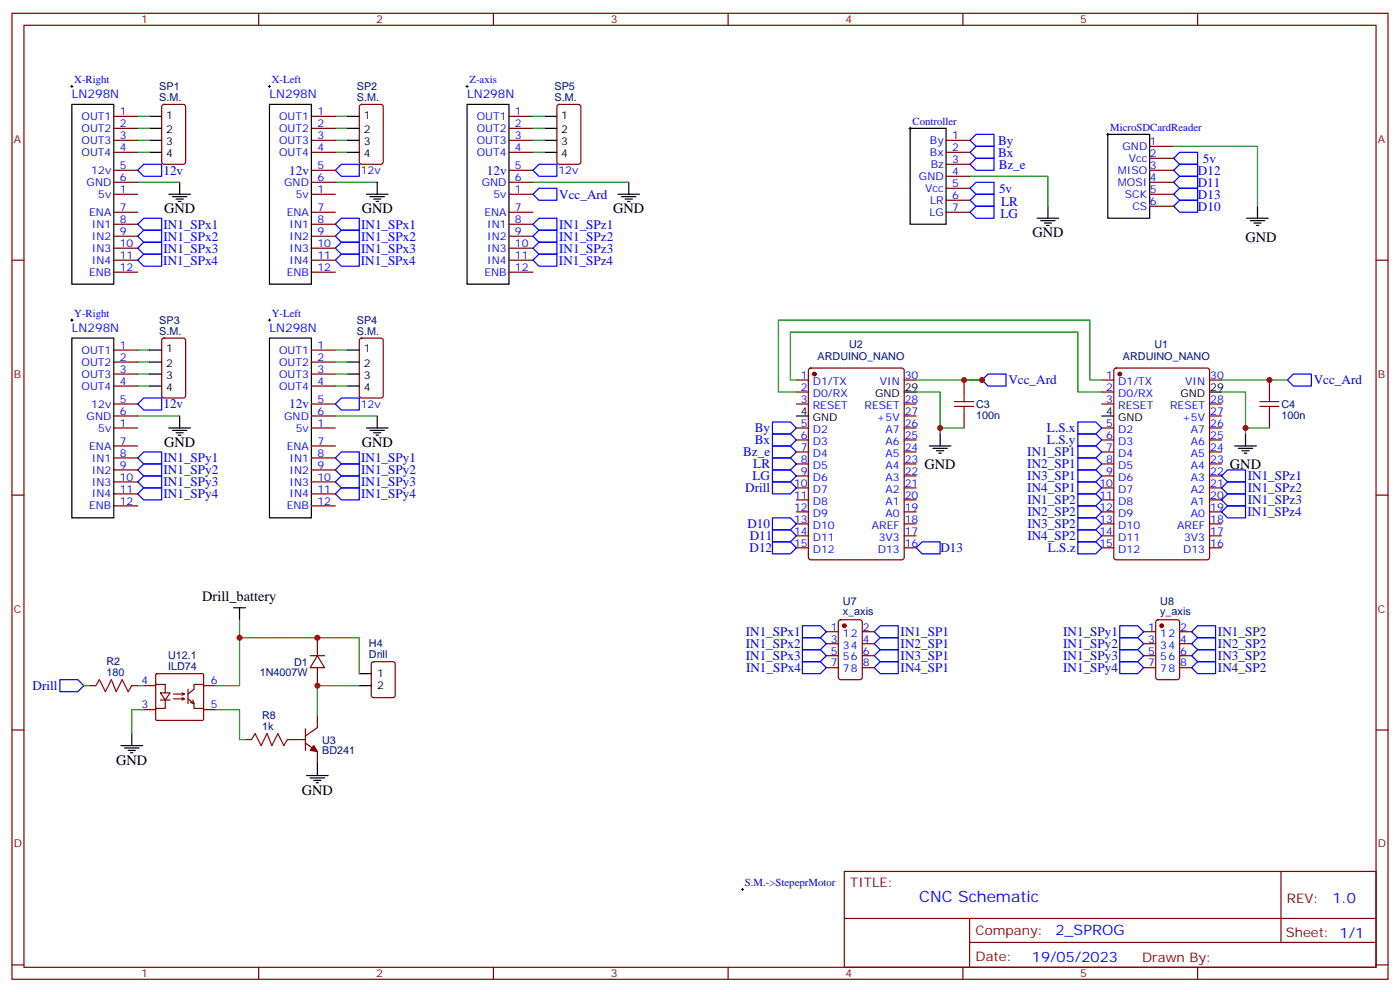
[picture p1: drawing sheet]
<svg xmlns="http://www.w3.org/2000/svg" width="412mm" height="292mm" viewBox="0 0 412 292" stroke-linecap="round" stroke-linejoin="round" font-family="sans-serif">
<g fill="none" stroke="#870000" stroke-width=".35">
<path d="M3.5 3.9h405.4v284.4h-405.4zM7.1 7.4h398.2v277.3h-398.2zM76.2 3.9v3.5M145.3 3.9v3.5M214.5 3.9v3.5M283.6 3.9v3.5M352.8 3.9v3.5M33.5 34.3h7.1M33.5 37.8h7.1M47.9 30.9l.4-.2h5.7l.6 .5 .1 16.5-.5 .6-5.9 .1-.6-.5-.1-16.5zM91.7 34.3h7.1M91.7 37.8h7.1"/>
<path d="M106.1 30.9l.4-.2h5.7l.6 .5 .1 16.5-.5 .6-5.9 .1-.6-.5-.1-16.5zM149.9 34.3h7.1M149.9 37.8h7.1M164.3 30.9l.4-.2h5.7l.6 .5 .1 16.5-.5 .6-5.9 .1-.6-.5-.1-16.5zM33.5 41.3h7.1M33.5 44.8h7.1M33.5 50.1h7.1M33.5 53.7h7.1M33.5 57.2h7.1M91.7 41.3h7.1M91.7 44.8h7.1M91.7 50.1h7.1"/>
<path d="M91.7 53.7h7.1M91.7 57.2h7.1M149.9 41.3h7.1M149.9 44.8h7.1M149.9 50.1h7.1M149.9 53.7h7.1M149.9 57.2h7.1M278.7 41.3h7.1M278.7 44.8h7.1M278.7 55.4h7.1M278.7 58.9h7.1M278.7 51.9h7.1"/>
<path d="M278.7 48.4h7.1M338.7 50.1h7M338.7 53.7h7M338.7 57.2h7M338.7 43.1h7M338.7 46.6h7M3.5 76.6h3.6M33.5 76.6h7.1M33.5 62.5h7.1M33.5 66h7.1M33.5 69.5h7.1M33.5 73.1h7.1"/>
<path d="M91.7 76.6h7.1M91.7 62.5h7.1M91.7 66h7.1M91.7 69.5h7.1M91.7 73.1h7.1M149.9 76.6h7.1M149.9 62.5h7.1M149.9 66h7.1M149.9 69.5h7.1M149.9 73.1h7.1M278.7 62.5h7.1M338.7 60.7h7"/>
<path d="M405.3 76.6h3.6M33.5 80.1h7.1M47.9 99.7l.4-.2h5.7l.6 .4 .1 16.6-.5 .6-5.9 .1-.6-.5-.1-16.5zM91.7 80.1h7.1M106.1 99.7l.4-.2h5.7l.6 .4 .1 16.6-.5 .6-5.9 .1-.6-.5-.1-16.5zM149.9 80.1h7.1M33.5 118.9h7.1M33.5 103h7.1M33.5 106.6h7.1M33.5 110.1h7.1M33.5 113.6h7.1M91.7 118.9h7.1"/>
<path d="M91.7 103h7.1M91.7 106.6h7.1M91.7 110.1h7.1M91.7 113.6h7.1M234.6 111.9h3.5M234.6 115.4h3.5M234.6 118.9h3.5M238.4 108.5l.4-.2h26.8l.7 .5v55.3l-.4 .6-27.1 .1-.6-.5-.1-55.3zM266.3 111.9h3.6M266.3 118.9h3.6M284 111.9v3.5M324.6 111.9h3.5"/>
<path d="M324.6 115.4h3.5M324.6 118.9h3.5M328.3 108.5l.5-.2h26.8l.7 .5v55.3l-.5 .6-27 .1-.7-.5v-55.3zM356.3 111.9h3.5M356.3 118.9h3.5M373.9 111.9v3.5M33.5 126h7.1M33.5 122.4h7.1M33.5 131.3h7.1M33.5 134.8h7.1M33.5 138.3h7.1M91.7 126h7.1"/>
<path d="M91.7 122.4h7.1M91.7 131.3h7.1M91.7 134.8h7.1M91.7 138.3h7.1M234.6 126h3.5M234.6 129.5h3.5M234.6 133h3.5M234.6 136.6h3.5M266.3 126h3.6M266.3 129.5h3.6M266.3 133h3.6M266.3 136.6h3.6"/>
<path d="M266.3 122.4h3.6M284 122.4v3.6M324.6 126h3.5M324.6 129.5h3.5M324.6 133h3.5M324.6 136.6h3.5M356.3 126h3.5M356.3 129.5h3.5M356.3 133h3.5M356.3 136.6h3.5M356.3 122.4h3.5M373.9 122.4v3.6"/>
<path d="M3.5 145.7h3.6M33.5 148.9h7.1M33.5 141.9h7.1M33.5 145.4h7.1M91.7 148.9h7.1M91.7 141.9h7.1M91.7 145.4h7.1M234.6 140.1h3.5M234.6 143.6h3.5M234.6 147.1h3.5M234.6 150.7h3.5M234.6 154.2h3.5"/>
<path d="M234.6 157.7h3.5M266.3 140.1h3.6M266.3 143.6h3.6M266.3 147.1h3.6M266.3 150.7h3.6M266.3 154.2h3.6M266.3 157.7h3.6M324.6 140.1h3.5M324.6 143.6h3.5M324.6 147.1h3.5M324.6 150.7h3.5M324.6 154.2h3.5"/>
<path d="M324.6 157.7h3.5M356.3 140.1h3.5M356.3 143.6h3.5M356.3 147.1h3.5M356.3 150.7h3.5M356.3 154.2h3.5M356.3 157.7h3.5M405.3 145.7h3.6M234.6 161.3h3.5M266.3 161.3h3.6M324.6 161.3h3.5M356.3 161.3h3.5"/>
<path d="M45.9 198.5l.3-.2h13.6l.2 .3-.1 13.3-.3 .2-13.6-.1-.1-.3zM91.4 193h4.2M93.5 193l2.1 3.5h-4.2zM93.5 187.7v5.3M93.5 196.5v5.3M109.6 195l.5-.2h5.6l.7 .4v9.4l-.4 .7-5.9 .1-.7-.5v-9.4zM243.4 185.9h3.5M243.4 196.5h3.5M243.4 189.5h3.5M243.4 193h3.5M247.2 182.6l.4-.2h5.7l.6 .5 .1 16.5-.5 .6-5.9 .1-.6-.5-.1-16.5zM254 185.9h3.5"/>
<path d="M254 196.5h3.5M254 189.5h3.5M254 193h3.5M336.9 185.9h3.5M336.9 196.5h3.5M336.9 189.5h3.5M336.9 193h3.5M340.7 182.6l.4-.2h5.7l.6 .5 .1 16.5-.5 .6-5.9 .1-.6-.5-.1-16.5zM347.5 185.9h3.5M347.5 196.5h3.5M347.5 189.5h3.5M347.5 193h3.5"/>
<path d="M3.5 214.9h3.6M26.5 201.8h1.7M38.8 201.8h1.8M42.3 201.8h3.6M42.3 208.9h3.6M45.9 201.5h2.8v2.4M47.3 203.9h2.8l-1.4 2.2zM47.3 206.1h2.8M48.7 206.1v2.4h-2.8M51.2 204.3h3.1M51.2 205.7h3.1M53.6 203.9l.7 .4-.7 .3"/>
<path d="M53.6 205.4l.7 .3-.7 .4M55.4 205.7l1.7 1.4v1.4h2.9M55.4 202.9v4.2M56.8 206.1l.3 1-1-.3M60 201.5h-2.9v1.4l-1.7 1.4M60 201.8h3.5M60 208.9h3.5M72.3 217.7h1.8M84.7 217.7h5.3M90 218.8l3.5 2.4v3.6M90 214.5v6.4M93.5 210.6v3.6l-3.5 2.4"/>
<path d="M405.3 214.9h3.6M248.7 256.5h156.6v28.2h-156.6zM377.3 256.5v20.9M248.7 270.4h156.5M285.6 277.4h119.6M285.6 270.4v14.1M3.5 284h3.6M76.2 284.7v3.6M145.3 284.7v3.6M214.5 284.7v3.6M283.6 284.7v3.6M352.8 284.7v3.6"/>
<path d="M405.3 284h3.6"/>
</g>
<g fill="none" stroke="#000" stroke-width=".35">
<path d="M21.2 30.7h12.3v52.9h-12.3zM44.1 34.3h3.5M44.1 37.8h3.5M79.4 30.7h12.3v52.9h-12.3zM102.3 34.3h3.5M102.3 37.8h3.5M137.6 30.7h12.3v52.9h-12.3zM160.5 34.3h3.5M160.5 37.8h3.5M268.1 37.8h10.6v28.2h-10.6zM326.3 39.5h12.4v24.7h-12.4zM44.1 41.3h3.5"/>
<path d="M44.1 44.8h3.5M49.7 57.2h6.4M50.8 57.9h4.2M51.9 58.6h2.1M52.6 59.3h.7M52.9 53.7v3.5M102.3 41.3h3.5M102.3 44.8h3.5M107.9 57.2h6.4M109 57.9h4.2M110.1 58.6h2.1M110.8 59.3h.7"/>
<path d="M111.1 53.7v3.5M160.5 41.3h3.5M160.5 44.8h3.5M182 57.2h6.4M183.1 57.9h4.2M184.1 58.6h2.2M184.9 59.3h.7M185.2 53.7v3.5M305.5 64.2h6.4M306.6 64.9h4.2M307.6 65.7h2.1M308.3 66.4h.7"/>
<path d="M308.7 60.7v3.5M367.2 64.2h6.4M368.3 64.9h4.2M369.4 65.7h2.1M370.1 66.4h.7M370.4 60.7v3.5M21.2 99.5h12.3v52.9h-12.3zM79.4 99.5h12.3v52.9h-12.3zM44.1 103h3.5M44.1 106.6h3.5M44.1 110.1h3.5M44.1 113.6h3.5"/>
<path d="M102.3 103h3.5M102.3 106.6h3.5M102.3 110.1h3.5M102.3 113.6h3.5M266.3 115.4h3.6M356.3 115.4h3.5M49.7 126h6.4M50.8 126.7h4.2M51.9 127.4h2.1M52.6 128.1h.7M52.9 122.4v3.6M107.9 126h6.4"/>
<path d="M109 126.7h4.2M110.1 127.4h2.1M110.8 128.1h.7M111.1 122.4v3.6M234.6 122.4h3.5M273.8 131.3h6.3M274.8 132h4.2M275.9 132.7h2.1M276.6 133.4h.7M276.9 127.7v3.6M324.6 122.4h3.5M363.7 131.3h6.4"/>
<path d="M364.8 132h4.2M365.8 132.7h2.1M366.5 133.4h.7M366.9 127.7v3.6M68.8 178.9h3.5M70.6 178.9v3.5M105.8 198.3h3.6M35.6 219.5h6.4M38.8 215.9v3.6M105.8 201.8h3.6M36.7 220.2h4.2M37.7 220.9h2.2"/>
<path d="M38.5 221.6h.7M90.3 228.3h6.4M91.4 229h4.2M92.4 229.7h2.1M93.1 230.4h.7M93.5 224.8v3.5"/>
</g>
<g fill="#870000" stroke="#870000" stroke-width=".35">
<path d="M92.4 219.5l1.1 1.7-2.1-.3z"/>
<circle cx="329.8" cy="110.1" r=".53"/>
<circle cx="239.9" cy="110.1" r=".53"/>
<circle cx="248.7" cy="184.2" r=".53"/>
<circle cx="342.2" cy="184.2" r=".53"/>
</g>
<g fill="none" stroke="#000" stroke-width=".29">
<path d="M20.8 25.4h.7M21.2 25.1v.7M79 25.4h.7M79.4 25.1v.7M137.2 25.4h.7M137.6 25.1v.7M267.8 37.8h.7M268.1 37.4v.7M326 39.5h.7M326.3 39.2v.7M20.8 94.2h.7M21.2 93.9v.7"/>
<path d="M79 94.2h.7M79.4 93.9v.7M218.4 261.8h.7M218.7 261.4v.7"/>
</g>
<g fill="none" stroke="#00f" stroke-width=".35">
<path d="M287.5 39.5h5.3v3.6h-5.3l-1.7-1.8zM42.3 48.4h5.3v3.5h-5.3l-1.7-1.8zM100.5 48.4h5.3v3.5h-5.3l-1.7-1.8zM158.7 55.4h5.3v3.5h-5.3l-1.7-1.7zM158.7 48.4h5.3v3.5h-5.3l-1.7-1.8zM287.5 43.1h5.3v3.5h-5.3l-1.7-1.8zM287.5 46.6h5.3v3.5h-5.3l-1.7-1.7zM287.5 57.2h5.3v3.5h-5.3l-1.7-1.8zM287.5 53.7h5.3v3.5h-5.3l-1.7-1.8zM345.7 50.1l1.8-1.7h5.3v3.5h-5.3zM345.7 57.2l1.8-1.8h5.3v3.5h-5.3zM347.5 58.9h5.3v3.6h-5.3l-1.8-1.8z"/>
<path d="M347.5 51.9h5.3v3.5h-5.3l-1.8-1.7zM347.5 44.8h5.3v3.6h-5.3l-1.8-1.8zM42.3 64.2h5.3v3.6h-5.3l-1.7-1.8zM42.3 67.8h5.3v3.5h-5.3l-1.7-1.8zM42.3 71.3h5.3v3.5h-5.3l-1.7-1.7zM42.3 74.8h5.3v3.6h-5.3l-1.7-1.8zM100.5 74.8h5.3v3.6h-5.3l-1.7-1.8zM100.5 71.3h5.3v3.5h-5.3l-1.7-1.7zM100.5 67.8h5.3v3.5h-5.3l-1.7-1.8zM100.5 64.2h5.3v3.6h-5.3l-1.7-1.8zM158.7 64.2h5.3v3.6h-5.3l-1.7-1.8zM158.7 67.8h5.3v3.5h-5.3l-1.7-1.8z"/>
<path d="M158.7 71.3h5.3v3.5h-5.3l-1.7-1.7zM158.7 74.8h5.3v3.6h-5.3l-1.7-1.8zM287.5 60.7h5.3v3.5h-5.3l-1.7-1.7zM42.3 117.2h5.3v3.5h-5.3l-1.7-1.8zM100.5 117.2h5.3v3.5h-5.3l-1.7-1.8zM289.3 111.9l1.7-1.8h5.3v3.5h-5.3zM379.2 111.9l1.8-1.8h5.3v3.5h-5.3zM42.3 136.6h5.3v3.5h-5.3l-1.7-1.8zM42.3 133h5.3v3.6h-5.3l-1.7-1.8zM100.5 133h5.3v3.6h-5.3l-1.7-1.8zM100.5 136.6h5.3v3.5h-5.3l-1.7-1.8zM227.5 131.3h5.3l1.8 1.7-1.8 1.8h-5.3z"/>
<path d="M227.5 127.7h5.3l1.8 1.8-1.8 1.8h-5.3zM227.5 124.2h5.3l1.8 1.8-1.8 1.7h-5.3zM227.5 138.3h5.3l1.8 1.8-1.8 1.8h-5.3zM227.5 134.8h5.3l1.8 1.8-1.8 1.7h-5.3zM317.5 124.2h5.3l1.8 1.8-1.8 1.7h-5.3zM317.5 127.7h5.3l1.8 1.8-1.8 1.8h-5.3zM317.5 138.3h5.3l1.8 1.8-1.8 1.8h-5.3zM317.5 134.8h5.3l1.8 1.8-1.8 1.7h-5.3zM317.5 131.3h5.3l1.8 1.7-1.8 1.8h-5.3zM361.6 138.3h5.3v3.6h-5.3l-1.8-1.8zM42.3 143.6h5.3v3.5h-5.3l-1.7-1.7zM42.3 140.1h5.3v3.5h-5.3l-1.7-1.7z"/>
<path d="M100.5 140.1h5.3v3.5h-5.3l-1.7-1.7zM100.5 143.6h5.3v3.5h-5.3l-1.7-1.7zM227.5 159.5h5.3l1.8 1.8-1.8 1.7h-5.3zM227.5 156h5.3l1.8 1.7-1.8 1.8h-5.3zM227.5 152.4h5.3l1.8 1.8-1.8 1.8h-5.3zM227.5 141.9h5.3l1.8 1.7-1.8 1.8h-5.3zM271.6 159.5h5.3v3.5h-5.3l-1.7-1.7zM317.5 159.5h5.3l1.8 1.8-1.8 1.7h-5.3zM317.5 141.9h5.3l1.8 1.7-1.8 1.8h-5.3zM317.5 152.4h5.3l1.8 1.8-1.8 1.8h-5.3zM317.5 148.9h5.3l1.8 1.8-1.8 1.7h-5.3zM317.5 145.4h5.3l1.8 1.7-1.8 1.8h-5.3z"/>
<path d="M317.5 156h5.3l1.8 1.7-1.8 1.8h-5.3zM361.6 148.9h5.3v3.5h-5.3l-1.8-1.7zM361.6 145.4h5.3v3.5h-5.3l-1.8-1.8zM361.6 141.9h5.3v3.5h-5.3l-1.8-1.8zM236.4 194.8h5.3l1.7 1.7-1.7 1.8h-5.3zM236.4 191.2h5.3l1.7 1.8-1.7 1.8h-5.3zM236.4 187.7h5.3l1.7 1.8-1.7 1.7h-5.3zM236.4 184.2h5.3l1.7 1.7-1.7 1.8h-5.3zM257.5 185.9l1.8-1.7h5.3v3.5h-5.3zM257.5 193l1.8-1.8h5.3v3.6h-5.3zM257.5 196.5l1.8-1.7h5.3v3.5h-5.3zM259.3 187.7h5.3v3.5h-5.3l-1.8-1.7z"/>
<path d="M329.8 194.8h5.3l1.8 1.7-1.8 1.8h-5.3zM329.8 191.2h5.3l1.8 1.8-1.8 1.8h-5.3zM329.8 187.7h5.3l1.8 1.8-1.8 1.7h-5.3zM329.8 184.2h5.3l1.8 1.7-1.8 1.8h-5.3zM351 189.5l1.8-1.8h5.3v3.5h-5.3zM352.8 194.8h5.3v3.5h-5.3l-1.8-1.8zM352.8 184.2h5.3v3.5h-5.3l-1.8-1.8zM352.8 191.2h5.3v3.6h-5.3l-1.8-1.8zM17.6 200.1h5.3l1.8 1.7-1.8 1.8h-5.3z"/>
</g>
<g fill="none" stroke="#008700" stroke-width=".35">
<path d="M40.6 34.3h3.5M40.6 37.8h3.5M98.8 34.3h3.5M98.8 37.8h3.5M157 34.3h3.5M157 37.8h3.5M40.6 41.3h3.5M40.6 44.8h3.5M40.6 53.7h12.3M98.8 41.3h3.5M98.8 44.8h3.5M98.8 53.7h12.3"/>
<path d="M157 41.3h3.5M157 44.8h3.5M157 53.7h28.2M285.8 51.9h22.9v8.8M345.7 43.1h24.7v17.6M40.6 103h3.5M40.6 106.6h3.5M40.6 110.1h3.5M40.6 113.6h3.5M98.8 103h3.5M98.8 106.6h3.5M98.8 110.1h3.5"/>
<path d="M98.8 113.6h3.5M234.6 111.9h-1.8v-14.1h84.7v17.6h7.1M269.9 115.4h7v12.3M269.9 111.9h19.4M324.6 111.9h-3.6v-17.7h-91.7v21.2h5.3M359.8 115.4h7.1v12.3M359.8 111.9h19.4M40.6 122.4h12.3M98.8 122.4h12.3M276.9 126h7.1M366.9 126h7M70.6 182.4v19.4h-7.1"/>
<path d="M70.6 187.7h35.2v10.6M24.7 201.8h1.8M40.6 201.8h1.7M42.3 208.9h-3.5v7M63.5 208.9h7.1v8.8h1.7M105.8 201.8h-12.3v8.8"/>
</g>
<path d="M281.2 118.2h5.6M281.2 119.6h5.6M284 115.4v2.8M284 119.6v2.8M371.1 118.2h5.7M371.1 119.6h5.7M373.9 115.4v2.8M373.9 119.6v2.8M28.2 201.8l1.1-1.7 1.7 3.5 1.8-3.5 1.4 3.5 1.8-3.5 1.7 3.5 1.1-1.8M74.1 217.7l1-1.8 1.8 3.6 1.8-3.6 1.4 3.6 1.7-3.6 1.8 3.6 1.1-1.8" fill="none" stroke="#a10000" stroke-width=".35"/>
<g fill="#c00">
<circle cx="373.9" cy="111.9" r=".88"/>
<circle cx="366.9" cy="126" r=".88"/>
<circle cx="284" cy="111.9" r=".88"/>
<circle cx="289.3" cy="111.9" r=".88"/>
<circle cx="276.9" cy="126" r=".88"/>
<circle cx="93.5" cy="201.8" r=".88"/>
<circle cx="70.6" cy="187.7" r=".88"/>
<circle cx="93.5" cy="187.7" r=".88"/>
</g>
<text font-size="4.6" fill="#00f" x="270.8" y="265.5">CNC Schematic</text>
<g font-size="4.2">
<text x="48.3" y="62.8">GND</text>
<text x="106.5" y="62.8">GND</text>
<text x="180.6" y="62.8">GND</text>
<text x="304.1" y="69.9">GND</text>
<text x="366.9" y="71.3">GND</text>
<text x="48.3" y="131.6">GND</text>
<text x="106.5" y="131.6">GND</text>
<text x="272.3" y="138">GND</text>
<text x="362.3" y="138">GND</text>
<text x="59.6" y="176.8">Drill_battery</text>
<text x="34.2" y="225.1">GND</text>
<text x="88.9" y="233.9">GND</text>
</g>
<g font-size="4.2" fill="#00f">
<text x="392.5" y="265.8">1.0</text>
<text x="310.9" y="275.3">2_SPROG</text>
<text x="304" y="283.1">19/05/2023</text>
</g>
<g font-size="3.9" fill="#00f">
<text x="294" y="42.6">By</text>
<text x="294" y="46.1">Bx</text>
<text x="354.3" y="47.9">5v</text>
<text x="48.2" y="51.4">12v</text>
<text x="85.2" y="51.4">12v</text>
<text x="143.4" y="51.4">12v</text>
<text x="294.2" y="49.6">Bz_e</text>
<text x="352.9" y="51.4">D12</text>
<text x="164.7" y="58.5">Vcc_Ard</text>
<text x="294.3" y="56.7">5v</text>
<text x="352.8" y="54.9">D11</text>
<text x="352.9" y="58.4">D13</text>
<text x="294.7" y="64.2">LG</text>
<text x="294.9" y="60.7">LR</text>
<text x="352.9" y="62">D10</text>
<text x="48.2" y="67.3">IN1_SPx1</text>
<text x="48.2" y="70.8">IN1_SPx2</text>
<text x="106.4" y="70.8">IN1_SPx2</text>
<text x="106.4" y="67.3">IN1_SPx1</text>
<text x="164.7" y="70.8">IN1_SPz2</text>
<text x="164.7" y="67.3">IN1_SPz1</text>
<text x="48.1" y="77.9">IN1_SPx4</text>
<text x="48.2" y="74.4">IN1_SPx3</text>
<text x="106.3" y="77.9">IN1_SPx4</text>
<text x="106.4" y="74.4">IN1_SPx3</text>
<text x="164.7" y="77.9">IN1_SPz4</text>
<text x="164.7" y="74.4">IN1_SPz3</text>
<text x="297" y="113.1">Vcc_Ard</text>
<text x="387" y="113.1">Vcc_Ard</text>
<text x="48.2" y="120.2">12v</text>
<text x="85.2" y="120.2">12v</text>
<text x="222.3" y="130.8">Bx</text>
<text x="222.3" y="127.2">By</text>
<text x="308.4" y="127.2">L.S.x</text>
<text x="308.4" y="130.8">L.S.y</text>
<text x="48.2" y="136.1">IN1_SPy1</text>
<text x="106.4" y="136.1">IN1_SPy1</text>
<text x="218.9" y="134.3">Bz_e</text>
<text x="221.9" y="137.8">LR</text>
<text x="302.6" y="137.9">IN2_SP1</text>
<text x="302.6" y="134.3">IN1_SP1</text>
<text x="48.2" y="143.2">IN1_SPy3</text>
<text x="48.2" y="139.6">IN1_SPy2</text>
<text x="106.4" y="139.6">IN1_SPy2</text>
<text x="106.4" y="143.2">IN1_SPy3</text>
<text x="221.7" y="141.4">LG</text>
<text x="302.6" y="141.4">IN3_SP1</text>
<text x="367.6" y="141.4">IN1_SPz1</text>
<text x="48.2" y="146.7">IN1_SPy4</text>
<text x="106.4" y="146.7">IN1_SPy4</text>
<text x="219.5" y="144.9">Drill</text>
<text x="302.6" y="144.9">IN4_SP1</text>
<text x="302.6" y="148.4">IN1_SP2</text>
<text x="367.6" y="148.5">IN1_SPz3</text>
<text x="367.6" y="144.9">IN1_SPz2</text>
<text x="220.2" y="155.5">D10</text>
<text x="302.6" y="155.4">IN3_SP2</text>
<text x="302.6" y="151.9">IN2_SP2</text>
<text x="367.5" y="152">IN1_SPz4</text>
<text x="220.8" y="159">D11</text>
<text x="302.6" y="159">IN4_SP2</text>
<text x="220.8" y="162.5">D12</text>
<text x="277" y="162.5">D13</text>
<text x="308.6" y="162.5">L.S.z</text>
<text x="219.7" y="190.8">IN1_SPx2</text>
<text x="219.7" y="187.3">IN1_SPx1</text>
<text x="265.3" y="187.2">IN1_SP1</text>
<text x="265.3" y="190.8">IN2_SP1</text>
<text x="313.2" y="190.8">IN1_SPy2</text>
<text x="313.2" y="187.3">IN1_SPy1</text>
<text x="358.8" y="187.2">IN1_SP2</text>
<text x="358.8" y="190.7">IN2_SP2</text>
<text x="219.7" y="194.3">IN1_SPx3</text>
<text x="219.8" y="197.8">IN1_SPx4</text>
<text x="265.3" y="194.3">IN3_SP1</text>
<text x="265.3" y="197.8">IN4_SP1</text>
<text x="313.2" y="197.8">IN1_SPy4</text>
<text x="313.2" y="194.3">IN1_SPy3</text>
<text x="358.8" y="197.8">IN4_SP2</text>
<text x="358.8" y="194.3">IN3_SP2</text>
<text x="9.6" y="203.1">Drill</text>
</g>
<g font-size="3.9" fill="#800">
<text x="250.5" y="261.1">TITLE:</text>
<text x="379.1" y="265.8">REV:</text>
<text x="287.4" y="275.3">Company:</text>
<text x="378.7" y="275.9">Sheet: 1/1</text>
<text x="287.4" y="283">Date:</text>
<text x="336.4" y="283.1">Drawn By:</text>
</g>
<g font-size="3.5" fill="#00f">
<text x="21.2" y="29">LN298N</text>
<text x="79.4" y="29">LN298N</text>
<text x="137.6" y="29">LN298N</text>
<text x="21.2" y="97.8">LN298N</text>
<text x="79.4" y="97.8">LN298N</text>
</g>
<g font-size="3.2" fill="#800">
<text x="41.6" y="6.9">1</text>
<text x="110.8" y="6.9">2</text>
<text x="179.9" y="6.9">3</text>
<text x="249.1" y="6.9">4</text>
<text x="318.2" y="6.9">5</text>
<text x="4.1" y="42">A</text>
<text x="405.9" y="42">A</text>
<text x="4.1" y="111.2">B</text>
<text x="405.9" y="111.2">B</text>
<text x="4.1" y="180.3">C</text>
<text x="405.9" y="180.3">C</text>
<text x="4.1" y="249.4">D</text>
<text x="405.9" y="249.4">D</text>
<text x="41.6" y="287.7">1</text>
<text x="110.8" y="287.7">2</text>
<text x="179.9" y="287.7">3</text>
<text x="249.1" y="287.7">4</text>
<text x="318.2" y="287.7">5</text>
</g>
<g font-size="3.2" fill="#00f">
<text x="21.9" y="24.6">X-Right</text>
<text x="80.1" y="24.6">X-Left</text>
<text x="138.3" y="24.6">Z-axis</text>
<text x="24" y="35.3">OUT1</text>
<text x="35.3" y="33.9">1</text>
<text x="82.2" y="35.3">OUT1</text>
<text x="93.5" y="33.9">1</text>
<text x="140.4" y="35.3">OUT1</text>
<text x="151.7" y="33.9">1</text>
<text x="24" y="38.8">OUT2</text>
<text x="35.3" y="37.4">2</text>
<text x="35.3" y="41">3</text>
<text x="82.2" y="38.8">OUT2</text>
<text x="93.5" y="41">3</text>
<text x="93.5" y="37.4">2</text>
<text x="140.4" y="38.8">OUT2</text>
<text x="151.7" y="37.4">2</text>
<text x="151.7" y="41">3</text>
<text x="268.8" y="36.9">Controller</text>
<text x="280.5" y="41">1</text>
<text x="327" y="38.7">MicroSDCardReader</text>
<text x="24" y="42.4">OUT3</text>
<text x="24" y="45.9">OUT4</text>
<text x="35.3" y="44.5">4</text>
<text x="82.2" y="45.9">OUT4</text>
<text x="82.2" y="42.4">OUT3</text>
<text x="93.5" y="44.5">4</text>
<text x="140.4" y="42.4">OUT3</text>
<text x="140.4" y="45.9">OUT4</text>
<text x="151.7" y="44.5">4</text>
<text x="273.9" y="45.9">Bx</text>
<text x="273.9" y="42.4">By</text>
<text x="280.5" y="44.5">2</text>
<text x="330.7" y="44.1">GND</text>
<text x="332.5" y="47.7">Vcc</text>
<text x="338.7" y="42.7">1</text>
<text x="338.7" y="46.2">2</text>
<text x="26.9" y="51.2">12v</text>
<text x="35.3" y="49.8">5</text>
<text x="35.3" y="53.3">6</text>
<text x="93.5" y="53.3">6</text>
<text x="93.5" y="49.8">5</text>
<text x="106.3" y="51.2">12v</text>
<text x="151.7" y="49.8">5</text>
<text x="151.7" y="53.3">6</text>
<text x="164.5" y="51.2">12v</text>
<text x="270.7" y="53">GND</text>
<text x="274.1" y="49.4">Bz</text>
<text x="280.5" y="51.5">4</text>
<text x="280.5" y="48">3</text>
<text x="329.3" y="51.2">MISO</text>
<text x="338.7" y="53.3">4</text>
<text x="338.7" y="49.8">3</text>
<text x="25.5" y="54.7">GND</text>
<text x="28.9" y="58.2">5v</text>
<text x="35.3" y="56.8">1</text>
<text x="83.7" y="54.7">GND</text>
<text x="87.1" y="58.2">5v</text>
<text x="93.5" y="56.8">1</text>
<text x="141.9" y="54.7">GND</text>
<text x="145.3" y="58.2">5v</text>
<text x="151.7" y="56.8">1</text>
<text x="272.5" y="56.5">Vcc</text>
<text x="280.5" y="55.1">5</text>
<text x="280.5" y="58.6">6</text>
<text x="329.3" y="54.7">MOSI</text>
<text x="331.4" y="58.2">SCK</text>
<text x="338.7" y="56.8">5</text>
<text x="26.3" y="63.5">ENA</text>
<text x="35.3" y="62.1">7</text>
<text x="35.3" y="65.7">8</text>
<text x="84.5" y="63.5">ENA</text>
<text x="93.5" y="65.7">8</text>
<text x="93.5" y="62.1">7</text>
<text x="142.7" y="63.5">ENA</text>
<text x="151.7" y="62.1">7</text>
<text x="151.7" y="65.7">8</text>
<text x="273.8" y="63.5">LG</text>
<text x="274" y="60">LR</text>
<text x="280.5" y="62.1">7</text>
<text x="333.6" y="61.8">CS</text>
<text x="338.7" y="60.4">6</text>
<text x="27.1" y="67.1">IN1</text>
<text x="27.1" y="70.6">IN2</text>
<text x="35.3" y="69.2">9</text>
<text x="85.3" y="70.6">IN2</text>
<text x="85.3" y="67.1">IN1</text>
<text x="93.5" y="69.2">9</text>
<text x="143.5" y="67.1">IN1</text>
<text x="143.5" y="70.6">IN2</text>
<text x="151.7" y="69.2">9</text>
<text x="27.1" y="74.1">IN3</text>
<text x="27.1" y="77.6">IN4</text>
<text x="35.3" y="72.7">10</text>
<text x="35.3" y="76.2">11</text>
<text x="85.3" y="77.6">IN4</text>
<text x="85.3" y="74.1">IN3</text>
<text x="93.5" y="76.2">11</text>
<text x="93.5" y="72.7">10</text>
<text x="143.5" y="74.1">IN3</text>
<text x="143.5" y="77.6">IN4</text>
<text x="151.7" y="72.7">10</text>
<text x="151.7" y="76.2">11</text>
<text x="26.3" y="81.2">ENB</text>
<text x="35.3" y="79.8">12</text>
<text x="84.5" y="81.2">ENB</text>
<text x="93.5" y="79.8">12</text>
<text x="142.7" y="81.2">ENB</text>
<text x="151.7" y="79.8">12</text>
<text x="21.9" y="93.3">Y-Right</text>
<text x="80.1" y="93.3">Y-Left</text>
<text x="24" y="107.6">OUT2</text>
<text x="24" y="104.1">OUT1</text>
<text x="35.3" y="106.2">2</text>
<text x="35.3" y="102.7">1</text>
<text x="82.2" y="104.1">OUT1</text>
<text x="82.2" y="107.6">OUT2</text>
<text x="93.5" y="102.7">1</text>
<text x="93.5" y="106.2">2</text>
<text x="24" y="111.2">OUT3</text>
<text x="35.3" y="113.3">4</text>
<text x="35.3" y="109.7">3</text>
<text x="82.2" y="111.2">OUT3</text>
<text x="93.5" y="109.7">3</text>
<text x="93.5" y="113.3">4</text>
<text x="235.9" y="111.5">1</text>
<text x="239.4" y="113.3">D1/TX</text>
<text x="259.2" y="113.3">VIN</text>
<text x="266.5" y="111.5">30</text>
<text x="325.9" y="111.5">1</text>
<text x="329.4" y="113.3">D1/TX</text>
<text x="349.1" y="113.3">VIN</text>
<text x="356.5" y="111.5">30</text>
<text x="24" y="114.7">OUT4</text>
<text x="26.9" y="120">12v</text>
<text x="35.3" y="118.6">5</text>
<text x="82.2" y="114.7">OUT4</text>
<text x="93.5" y="118.6">5</text>
<text x="106.3" y="120">12v</text>
<text x="235.9" y="115">2</text>
<text x="235.9" y="118.6">3</text>
<text x="239.4" y="116.8">D0/RX</text>
<text x="266.5" y="118.6">28</text>
<text x="325.9" y="115">2</text>
<text x="325.9" y="118.6">3</text>
<text x="329.4" y="116.8">D0/RX</text>
<text x="356.5" y="118.6">28</text>
<text x="25.5" y="123.5">GND</text>
<text x="35.3" y="125.6">1</text>
<text x="35.3" y="122.1">6</text>
<text x="83.7" y="123.5">GND</text>
<text x="93.5" y="122.1">6</text>
<text x="93.5" y="125.6">1</text>
<text x="235.9" y="125.6">5</text>
<text x="239.4" y="120.3">RESET</text>
<text x="254.7" y="120.3">RESET</text>
<text x="258.3" y="123.9">+5V</text>
<text x="266.5" y="125.6">26</text>
<text x="266.5" y="122.1">27</text>
<text x="325.9" y="125.6">5</text>
<text x="329.4" y="120.3">RESET</text>
<text x="344.7" y="120.3">RESET</text>
<text x="348.2" y="123.9">+5V</text>
<text x="356.5" y="125.6">26</text>
<text x="356.5" y="122.1">27</text>
<text x="28.9" y="127">5v</text>
<text x="35.3" y="130.9">7</text>
<text x="87.1" y="127">5v</text>
<text x="93.5" y="130.9">7</text>
<text x="235.9" y="129.2">6</text>
<text x="239.4" y="127.4">D2</text>
<text x="239.4" y="130.9">D3</text>
<text x="260.9" y="130.9">A6</text>
<text x="260.9" y="127.4">A7</text>
<text x="266.5" y="129.2">25</text>
<text x="325.9" y="129.2">6</text>
<text x="329.4" y="127.4">D2</text>
<text x="329.4" y="130.9">D3</text>
<text x="350.8" y="130.9">A6</text>
<text x="350.8" y="127.4">A7</text>
<text x="356.5" y="129.2">25</text>
<text x="26.3" y="132.3">ENA</text>
<text x="27.1" y="135.9">IN1</text>
<text x="35.3" y="138">9</text>
<text x="35.3" y="134.4">8</text>
<text x="84.5" y="132.3">ENA</text>
<text x="85.3" y="135.9">IN1</text>
<text x="93.5" y="134.4">8</text>
<text x="93.5" y="138">9</text>
<text x="235.9" y="132.7">7</text>
<text x="235.9" y="136.2">8</text>
<text x="239.4" y="134.4">D4</text>
<text x="239.4" y="138">D5</text>
<text x="260.9" y="138">A4</text>
<text x="260.9" y="134.4">A5</text>
<text x="266.5" y="136.2">23</text>
<text x="266.5" y="132.7">24</text>
<text x="325.9" y="132.7">7</text>
<text x="325.9" y="136.2">8</text>
<text x="329.4" y="134.4">D4</text>
<text x="329.4" y="138">D5</text>
<text x="350.8" y="138">A4</text>
<text x="350.8" y="134.4">A5</text>
<text x="356.5" y="136.2">23</text>
<text x="356.5" y="132.7">24</text>
<text x="27.1" y="142.9">IN3</text>
<text x="27.1" y="139.4">IN2</text>
<text x="35.3" y="141.5">10</text>
<text x="85.3" y="139.4">IN2</text>
<text x="85.3" y="142.9">IN3</text>
<text x="93.5" y="141.5">10</text>
<text x="233.9" y="143.3">10</text>
<text x="235.9" y="139.7">9</text>
<text x="239.4" y="141.5">D6</text>
<text x="260.9" y="141.5">A3</text>
<text x="266.5" y="143.3">21</text>
<text x="266.5" y="139.7">22</text>
<text x="323.9" y="143.3">10</text>
<text x="325.9" y="139.7">9</text>
<text x="329.4" y="141.5">D6</text>
<text x="350.8" y="141.5">A3</text>
<text x="356.5" y="143.3">21</text>
<text x="356.5" y="139.7">22</text>
<text x="26.3" y="150">ENB</text>
<text x="27.1" y="146.4">IN4</text>
<text x="35.3" y="145">11</text>
<text x="35.3" y="148.6">12</text>
<text x="84.5" y="150">ENB</text>
<text x="85.3" y="146.4">IN4</text>
<text x="93.5" y="148.6">12</text>
<text x="93.5" y="145">11</text>
<text x="233.9" y="146.8">11</text>
<text x="239.4" y="145">D7</text>
<text x="239.4" y="148.6">D8</text>
<text x="260.9" y="148.6">A1</text>
<text x="260.9" y="145">A2</text>
<text x="266.5" y="146.8">20</text>
<text x="323.9" y="146.8">11</text>
<text x="329.4" y="145">D7</text>
<text x="329.4" y="148.6">D8</text>
<text x="350.8" y="148.6">A1</text>
<text x="350.8" y="145">A2</text>
<text x="356.5" y="146.8">20</text>
<text x="233.9" y="150.3">12</text>
<text x="233.9" y="153.8">13</text>
<text x="239.4" y="152.1">D9</text>
<text x="239.4" y="155.6">D10</text>
<text x="256.8" y="155.6">AREF</text>
<text x="260.9" y="152.1">A0</text>
<text x="266.5" y="153.8">18</text>
<text x="266.5" y="150.3">19</text>
<text x="323.9" y="150.3">12</text>
<text x="323.9" y="153.8">13</text>
<text x="329.4" y="152.1">D9</text>
<text x="329.4" y="155.6">D10</text>
<text x="346.8" y="155.6">AREF</text>
<text x="350.8" y="152.1">A0</text>
<text x="356.5" y="153.8">18</text>
<text x="356.5" y="150.3">19</text>
<text x="233.9" y="157.4">14</text>
<text x="233.9" y="160.9">15</text>
<text x="239.4" y="159.1">D11</text>
<text x="258.8" y="159.1">3V3</text>
<text x="266.5" y="160.9">16</text>
<text x="266.5" y="157.4">17</text>
<text x="323.9" y="157.4">14</text>
<text x="323.9" y="160.9">15</text>
<text x="329.4" y="159.1">D11</text>
<text x="348.8" y="159.1">3V3</text>
<text x="356.5" y="160.9">16</text>
<text x="356.5" y="157.4">17</text>
<text x="239.4" y="162.7">D12</text>
<text x="258.6" y="162.7">D13</text>
<text x="329.4" y="162.7">D12</text>
<text x="348.5" y="162.7">D13</text>
<text x="244.8" y="185.6">1</text>
<text x="254.2" y="185.6">2</text>
<text x="338.2" y="185.6">1</text>
<text x="347.7" y="185.6">2</text>
<text x="244.8" y="189.1">3</text>
<text x="248.2" y="187.4">12</text>
<text x="248.2" y="190.9">34</text>
<text x="254.2" y="189.1">4</text>
<text x="338.2" y="189.1">3</text>
<text x="341.7" y="187.4">12</text>
<text x="341.7" y="190.9">34</text>
<text x="347.7" y="189.1">4</text>
<text x="244.8" y="192.7">5</text>
<text x="244.8" y="196.2">7</text>
<text x="248.2" y="194.4">56</text>
<text x="248.2" y="197.9">78</text>
<text x="254.2" y="196.2">8</text>
<text x="254.2" y="192.7">6</text>
<text x="338.2" y="192.7">5</text>
<text x="338.2" y="196.2">7</text>
<text x="341.7" y="194.4">56</text>
<text x="341.7" y="197.9">78</text>
<text x="347.7" y="196.2">8</text>
<text x="347.7" y="192.7">6</text>
<text x="41.7" y="201.5">4</text>
<text x="62.1" y="201.5">6</text>
<text x="41.7" y="208.5">3</text>
<text x="62.1" y="208.5">5</text>
<text x="219.4" y="260.9">S.M.-&gt;StepeprMotor</text>
</g>
<g font-size="3.2" fill="#000080">
<text x="46.9" y="29.7">S.M.</text>
<text x="46.9" y="26.5">SP1</text>
<text x="105.1" y="29.7">S.M.</text>
<text x="105.1" y="26.5">SP2</text>
<text x="163.3" y="29.7">S.M.</text>
<text x="163.4" y="26.5">SP5</text>
<text x="46.9" y="95.3">SP3</text>
<text x="105.1" y="95.3">SP4</text>
<text x="46.9" y="98.5">S.M.</text>
<text x="105.1" y="98.5">S.M.</text>
<text x="240.8" y="106">ARDUINO_NANO</text>
<text x="250.1" y="102.5">U2</text>
<text x="330.8" y="106">ARDUINO_NANO</text>
<text x="340.1" y="102.5">U1</text>
<text x="287.5" y="123.2">100n</text>
<text x="287.5" y="120.1">C3</text>
<text x="377.5" y="123.2">100n</text>
<text x="377.5" y="120.1">C4</text>
<text x="248.3" y="178.1">U7</text>
<text x="341.8" y="178.1">U8</text>
<text x="248.3" y="181.1">x_axis</text>
<text x="341.8" y="181.1">y_axis</text>
<text x="108.7" y="190.5">H4</text>
<text x="31.3" y="195.9">R2</text>
<text x="49.5" y="197.1">ILD74</text>
<text x="49.5" y="194">U12.1</text>
<text x="86.6" y="196">D1</text>
<text x="108.7" y="193.7">Drill</text>
<text x="31.3" y="199">180</text>
<text x="76.5" y="199.1">1N4007W</text>
<text x="77.2" y="214.9">1k</text>
<text x="77.2" y="211.8">R8</text>
<text x="94.9" y="222">BD241</text>
<text x="94.9" y="218.9">U3</text>
</g>
<g font-size="3.2">
<text x="48.9" y="35">1</text>
<text x="107.1" y="35">1</text>
<text x="165.3" y="35">1</text>
<text x="48.9" y="39.2">2</text>
<text x="107.1" y="39.2">2</text>
<text x="165.3" y="39.2">2</text>
<text x="48.9" y="42.7">3</text>
<text x="48.9" y="46.2">4</text>
<text x="107.1" y="42.7">3</text>
<text x="107.1" y="46.2">4</text>
<text x="165.3" y="42.7">3</text>
<text x="165.3" y="46.2">4</text>
<text x="48.9" y="103.8">1</text>
<text x="48.9" y="108">2</text>
<text x="107.1" y="103.8">1</text>
<text x="107.1" y="108">2</text>
<text x="48.9" y="111.5">3</text>
<text x="107.1" y="111.5">3</text>
<text x="48.9" y="115">4</text>
<text x="107.1" y="115">4</text>
<text x="257.8" y="116.8">GND</text>
<text x="266.5" y="115">29</text>
<text x="347.7" y="116.8">GND</text>
<text x="356.5" y="115">29</text>
<text x="235.9" y="122.1">4</text>
<text x="239.4" y="123.9">GND</text>
<text x="325.9" y="122.1">4</text>
<text x="329.4" y="123.9">GND</text>
<text x="111.1" y="199.4">1</text>
<text x="111.1" y="202.9">2</text>
</g>
</svg>
